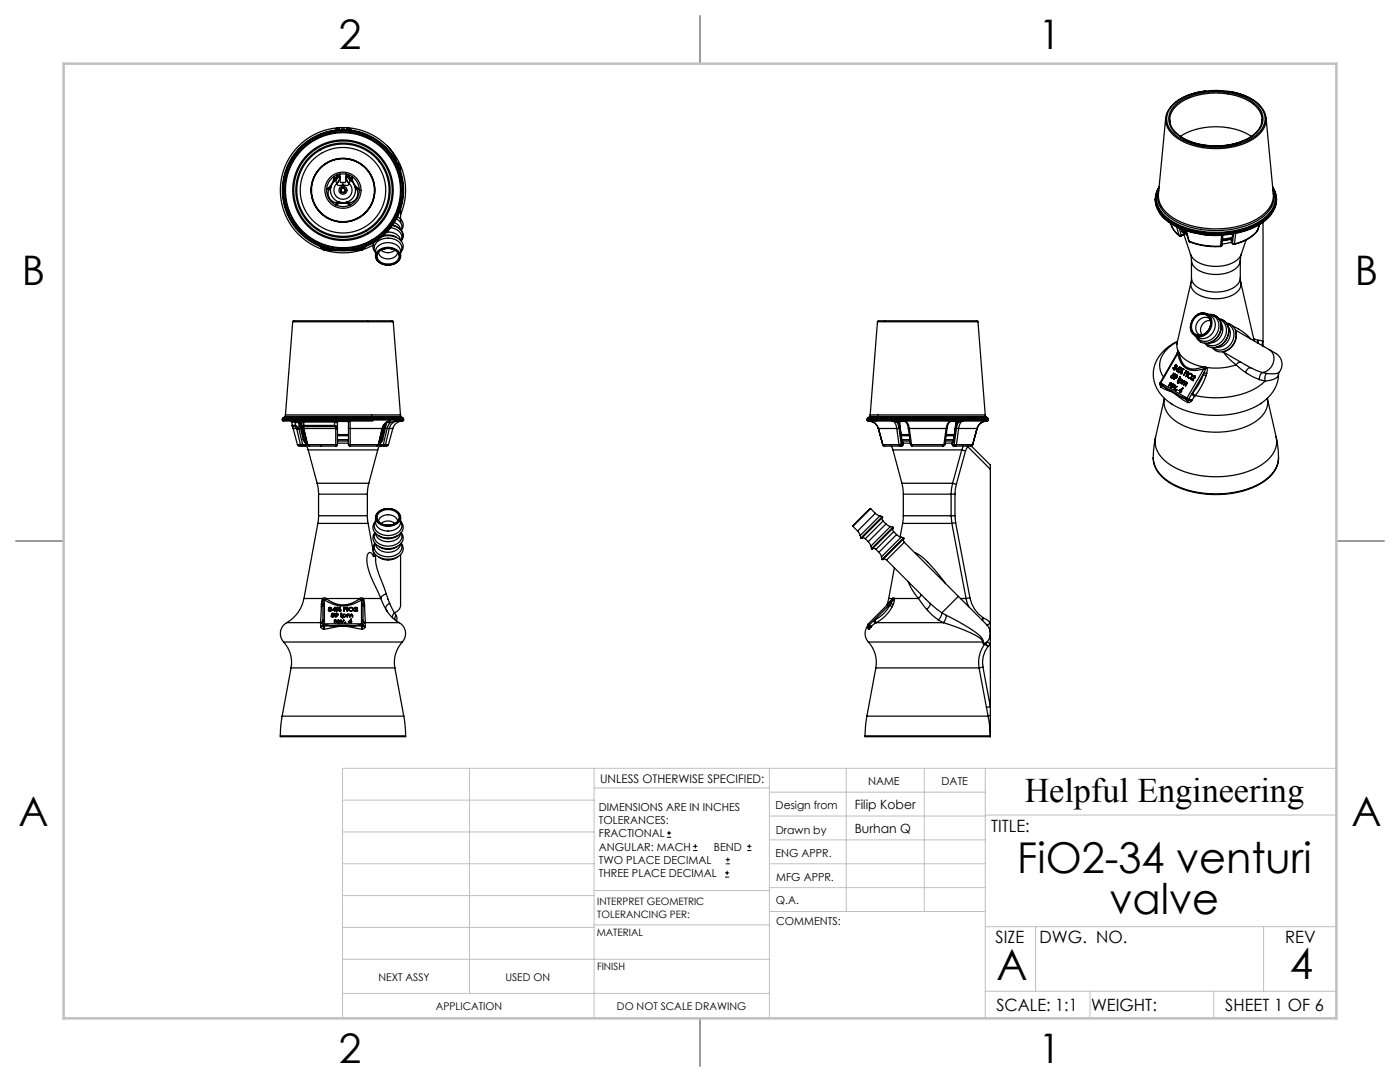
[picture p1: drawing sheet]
<svg xmlns="http://www.w3.org/2000/svg" width="279mm" height="216mm" viewBox="0 0 279 216" stroke-linecap="round" stroke-linejoin="round" font-family="sans-serif">
<g fill="none" stroke="#000" stroke-width=".2">
<path d="M133.1 167.1h.8M133.1 166.2h.8M133.5 165.8v.8M138.3 169.7h.9M138.3 168.9h.9M138.8 168.5v.8M144.7 175h.8M144.7 174.2h.8M144.8 172.4h.9M144.8 171.5h.9M145.1 173.8v.8M145.3 171.1v.8"/>
<path d="M149.1 169.7h.9M149.1 168.9h.9M149.5 168.5v.8"/>
</g>
<g fill="none" stroke="#000" stroke-width=".25">
<path d="M139.7 3.2v9.5M240.4 18.2a11.5 11.5 0 0 0-5.8 2.2M245.3 18.2a10.6 10.6 0 0 1 5.9 2.6M65.6 37.9a1.96 1.96 0 0 0 1.4 2.6M65.8 37.5l-.2 .4M66 37.2l-.2 .3M66 37.3l-.4 .6M66 37.3l-.2 .2M66.6 35.3a2.95 2.95 0 0 1-1.5 2.5l.7-.3M66.7 35.2v.7M66.7 35.9v.3M66.7 35.9l-.2 .5"/>
<path d="M67 35.5l-.3 .7M67 35.5l-.3 .4M67 35.9l.2 .7M67 35.9a2.5 2.5 0 0 0-.4 3.7 2.5 2.5 0 0 0 3.7 0 2.5 2.5 0 0 0-.4-3.7M67.2 36.6h.1M67.2 36.6a1.81 1.81 0 0 0 0 2.6 1.81 1.81 0 0 0 2.5 0 1.81 1.81 0 0 0 0-2.6M67.2 36.6a1.08 1.08 0 0 0 1.2 .3M67.2 35.3l-.2 .6M67.2 34.9v.4M67.2 35.3l-.2 .2M67.5 25.5a12.5 12.5 0 0 0-11.5 11 12.5 12.5 0 0 0 8.5 13.3M67.5 25.5l-.5 .5"/>
<path d="M67.6 25.5h.6M67.6 25.5l-.2 .4M67.6 25.5h-.1M67.6 25.5v.4M67.7 34.8l-.5 .5M67.8 34.8l-.3 .6-.5 .5M67.8 35.3a1.88 1.88 0 0 1-.6 1.3M67.8 35.3l.2 1.1h.4M67.8 35.2a1.87 1.87 0 0 1-.6 1.4M67.8 34.7v.6M68 38.3h.9M68.2 25.5h.4"/>
<path d="M68.2 25.5v.4M68.4 37.5l-.4 .7M68.4 36.4v.5M68.5 37.5l.4 .7M68.6 25.5h.6M68.6 25.5v.4M69 35.3a1.88 1.88 0 0 0 .7 1.3M69 35.3l-.1 1.1h-.5M69 35.2a1.87 1.87 0 0 0 .7 1.4M69 34.7v.5M69 35.2v.1M69.1 34.8l.3 .6 .5 .5"/>
<path d="M69.2 34.8l.5 .5M69.2 25.5h.2M69.2 25.5l.3 .4M69.2 25.5v.4M69.4 25.5a12.5 12.5 0 0 1 7.9 3.6M69.4 25.5l.4 .2 .2 .4M69.7 35.3l.2 .6M69.7 34.9v.4M69.7 35.3l.2 .2M69.7 36.6a1.08 1.08 0 0 1-1.3 .3M69.7 36.6h.1M69.9 35.9l-.2 .7"/>
<path d="M69.9 35.5l.3 .7M69.9 35.5l.3 .4M70 25.9h.1M70.2 35.9v.3M70.2 35.9l.1 .3M70.2 35.2v.7M70.3 35.3a2.95 2.95 0 0 0 1.5 2.5l-.7-.3M70.8 37.1l.3 .4M70.9 37.3l.2 .2M70.9 37.3l.4 .6M71.1 37.5l.2 .4M71.3 37.9a1.96 1.96 0 0 1-1.4 2.6"/>
<path d="M75.7 32.2v.1M77.3 29.1a7 7 0 0 1 1.9 3.3M77.3 29.1a12.5 12.5 0 0 1 2.6 13.8M79.2 32.3v.1a1.74 1.74 0 0 1 .7 1.8M230.6 39.7a5.8 5.8 0 0 0 3.2 4.9 18.6 18.6 0 0 0 18.1-.2 5.6 5.6 0 0 0 2.9-4.7M231.3 38a4.6 4.6 0 0 0 2 5.3 17.5 17.5 0 0 0 14.9 1.9 8.8 8.8 0 0 0 5.8-4.5 4 4 0 0 0 0-2.7M231.3 37.5a4.5 4.5 0 0 0 1.3 5.7 16.3 16.3 0 0 0 12.5 3 12.7 12.7 0 0 0 8.4-3.8 4.3 4.3 0 0 0 .5-4.9M231.3 37.3a4.5 4.5 0 0 0 1.2 6 16.4 16.4 0 0 0 12.6 3.1 12.8 12.8 0 0 0 8.5-4 4.3 4.3 0 0 0 .4-5.1M231.3 37.3l-.1 .2a4.4 4.4 0 0 0-.6 2.2M232.6 23.5l-1.4 15.2a5.1 5.1 0 0 0 2.9 4.8 17.5 17.5 0 0 0 17.5-.3 5 5 0 0 0 2.5-4.5l-1.4-15.2M232.6 23.5a4.4 4.4 0 0 0 2.3 4.1 15.3 15.3 0 0 0 15.4 0 4.5 4.5 0 0 0 2.4-4.1M233.4 23.9l.2 .9"/>
<path d="M233.4 23.9a4.5 4.5 0 0 1 2.6-3.7 14.1 14.1 0 0 1 13.9 .4 4.2 4.2 0 0 1 2 3.3M234.1 20.9a13.4 13.4 0 0 1 11.1-2.7 9.4 9.4 0 0 1 6.8 3.7 3.8 3.8 0 0 1-1.5 5.2 14.7 14.7 0 0 1-15.8-.1 3.8 3.8 0 0 1-.6-6.1zM234.4 21.1a12.9 12.9 0 0 1 10.7-2.6 9 9 0 0 1 6.5 3.5 3.7 3.7 0 0 1-1.4 5 14.2 14.2 0 0 1-14.6 .3 4.2 4.2 0 0 1-2.3-4.3l.6-1.3zM234.6 20.4a4.6 4.6 0 0 0-2 3.1M235.6 27.2a14 14 0 0 1 14.2 0M251.2 20.8l.1 .1a4.4 4.4 0 0 1 1.4 2.6M251.9 23.9a4.5 4.5 0 0 1-2.8 3.7 14.4 14.4 0 0 1-13.5-.3 4.3 4.3 0 0 1-2.2-3.4M251.9 23.9l-.1 .8M254 37.3a4.5 4.5 0 0 1 .8 2.4M254.8 39.7a5.7 5.7 0 0 1-3.3 4.8 18.6 18.6 0 0 1-18.1-.3 5.6 5.6 0 0 1-2.8-4.5M64 49.2l.1 .1M64.1 49.3l.3 .3"/>
<path d="M64.2 49.3l.2 .3M64.3 49.3l.1 .3M64.4 49.6l.2 .3h.7M64.4 49.3v.3M64.4 49.6l.3 .2M64.4 49.6l.3 .3M64.4 49.6h.1M64.7 49.8v.1M64.7 49.5v.3M64.7 49.9h.7M64.7 49.8h1.3M64.7 49.9h.1"/>
<path d="M65.4 49.9h1.3M65.8 49.9l1.5 .1M66 46.8h-.2M66.4 49.9h.1M66.5 49.9h-.5h.6M67 40.5h.5M67.5 40.5l-.5 .4M67.8 40.4l-.8 .1M67.8 40.4l-.3 .1M68 40.4l-.5 .1M69 40.4l.4 .1M69.1 40.4l.3 .1"/>
<path d="M69.1 40.4l.8 .1M69.4 40.5l.6 .4a2.96 2.96 0 0 0-3 0M69.9 40.5h-.5M70.2 49.9h1.3M70.9 49.9h-.5M70.9 49.8h1.2M71.1 49.9l-1.5 .1M72.1 49.9a12.5 12.5 0 0 1-7.2 0M72.1 49.8v.1M72.1 49.5v.3M72.1 49.9h-.6M72.1 49.9h.1"/>
<path d="M72.4 49.6l-.1 .3h-.7M72.4 49.6l-.3 .2M72.4 49.6l-.3 .3M72.4 49.3v.3M72.5 49.6h-.1M72.5 49.5v.1M72.6 49.3l-.2 .3M72.8 49.3l-.3 .3M72.9 49.2l-.1 .1M74.5 48.9l-2.1 .9M74.6 48.3v.1a1.63 1.63 0 0 0 .3 2M74.9 51.1a2.46 2.46 0 0 0 3.4 1.7l.8-.3 .5-.5 .3-.9"/>
<path d="M74.9 51.1a2.46 2.46 0 0 1 3.4-1.6l1.1 .5 .4 .5 .1 .6M74.9 51.1a2.22 2.22 0 0 1 2.5-2.7 2.22 2.22 0 0 1 2.5 2.7M74.9 50.3a1.83 1.83 0 0 1 1.6-2.7 3 3 0 0 1 3.7 1.5v.6l-.3 .6M75.4 50.3a2.8 2.8 0 0 1 4.4 .6 2.02 2.02 0 0 1-2.4 2 2.14 2.14 0 0 1-2.4-1.7zM75.5 50.3a2.7 2.7 0 0 1 4.2 .6 1.72 1.72 0 0 1-1.8 1.9 2.26 2.26 0 0 1-2.8-1.6zM75.5 50.4a2.53 2.53 0 0 1 4.1 .5 1.99 1.99 0 0 1-2.6 1.8 1.66 1.66 0 0 1-1.7-2zM75.5 50.3a2.07 2.07 0 0 0 3.5 .8l.4-.8M75.7 43.6v.1M76.1 49.9a2.15 2.15 0 0 0 2.7 0M76.3 47.2a3.4 3.4 0 0 1 4.1 1.5 1.64 1.64 0 0 1-.5 1.7M76.5 47a3.3 3.3 0 0 1 2.6 .3M77.2 46.3a2.39 2.39 0 0 1 2.7 1.6"/>
<path d="M78 45.4a2.03 2.03 0 0 1 2.1 2.5l-.1 .1M78.3 45a2.08 2.08 0 0 1 1.9 3l-.1 .1M78.3 44.9a2.03 2.03 0 0 1 1.8 2.9l-.1 .2M78.4 44.9l.7 .3M78.7 44.4l.9 .7 .3 .7M79.1 43.7a1.68 1.68 0 0 1 .9 2.2M79.3 43.2a1.76 1.76 0 0 1 .8 2.8M79.9 41.7v2.7M231.4 42.5a12.1 12.1 0 0 0 8.4 4.3 17.3 17.3 0 0 0 12.5-2.6l1.3-1.4M233.6 44.6l.3 .6M233.9 45.2l.5 .9 .9 .9M233.9 45.3l.5 .7 .9 1"/>
<path d="M234.8 45.3l.5 1.7M235.3 47h.1M235.3 47.1h.4M235.4 45.5l.3 1.4M235.7 46.9h.1M235.7 46.9l-.4 .1M235.7 45.7l.2 .4M235.8 46.9l-.1 .2M235.9 46.1l.2 .3M235.9 45.7v.2M236 46l.6 .4M236 46h.1"/>
<path d="M236 46l-.1-.1v.2M236 46l.1 .4M236 46l.2 .1M236.1 46.4l.2 .1M236.1 45.8l.6 .5M236.1 46.9l-.4 .2M236.2 46.7l-.1 .2M236.2 46.7l-.4 .2M236.2 46.1v.1M236.2 46.2l.1 .3M236.2 46.2h.1M236.3 46.7l1.3 4"/>
<path d="M236.3 46.6l-.1 .1M236.3 46.5v.1M236.3 46.4h.1M236.3 46.4v.1M236.3 46.5l-.2 .4M236.3 46.4l.6 .6M236.3 46.3v.2M236.6 46.4l.2 .2M236.7 46l.5 2M236.8 46.1l.5 2M237.2 48l.2 .2M237.2 48l.1 .1"/>
<path d="M237.3 48.1l.1 .1a13.1 13.1 0 0 0 6.2 1M237.3 48.1a14.4 14.4 0 0 0 6.3 1M237.6 50.8l.2 1.2M237.6 50.7a4.1 4.1 0 0 0 3.3 2.3 7.2 7.2 0 0 0 6.3-1.4l.5-.9M237.7 56.3a2.7 2.7 0 0 0 2.3 2.9 7.4 7.4 0 0 0 7-1 1.96 1.96 0 0 0 .6-1.9M237.7 56.3l-2.8 12.1M237.8 55.5l-.1 .8M237.8 52a3.2 3.2 0 0 0 2.9 2.5 7 7 0 0 0 6.2-1.1 1.98 1.98 0 0 0 .6-1.4M237.8 55.5a3.2 3.2 0 0 0 2.9 2.5 7 7 0 0 0 6.2-1.1 1.98 1.98 0 0 0 .6-1.4M237.8 52v3.5M239.7 46.7l2.2 .3h1.9M243.6 49.1v.1"/>
<path d="M243.8 47l-.2 2.1M243.8 48.9l-.2 .3M243.8 48.9l-.2 .2M244 46.9l-.2 .1M244.1 46.9l-.3 2M245.8 48.1v.2M245.8 48.1v.1M245.8 48v.1M245.8 48.2v.1M245.8 48.2l.2 .4M245.8 47.7v.3M245.8 48.3l-1.9 .4"/>
<path d="M245.8 47.9v.1M245.9 47.7l-2 .3M245.9 47.7h-.1M245.9 47.7l-1.9 .2M245.9 47.7l-.1 .2M245.9 47.6v.1M246 48.6l.3 .2M246 47.4l-2 .3M246 48.5v.1M246 48.5l.4 .2M246 46.7l-.1 1M246.2 46.7l-.2 1.8"/>
<path d="M246.6 46.5l-.2 2.2M247.5 52v3.5M247.5 55.5l.1 .8M247.6 56.3l2.7 11.7M247.7 50.8l-.2 1.2M248.7 47.9l-1 2.8M250.9 46.1a8.4 8.4 0 0 1-4.6 2.7l.1-.1M250.9 46a8.4 8.4 0 0 1-4.5 2.7M250.9 46v.1M251 46l-.1 .1M251 46h-.1M251.4 44.8l-.5 1.2"/>
<path d="M252.1 44.3v24.7M253.9 42.3l-.3 .4M58.4 64.2l.2-.2h19.7l.2 .2M58.4 64.2h20.1M58.4 64.2l-1.4 18.6M78.5 64.2l1.4 18.6M175.1 64.2l.2-.2h19.7l.2 .2M175.1 64.2h20.1M175.1 64.2l-1.4 18.6M195.2 64.2l1.4 18.6M231.5 76.5l.1 .1M231.5 76.5l.1 .3"/>
<path d="M231.5 76.7l.2 .5M231.5 76.3l.2 .1M231.5 76.3v.2M231.6 76.7v.1M231.6 76.6v.2M231.6 76.6l.9 .7M231.6 76.8l.1 .4M231.6 76.8l.9 .5M231.7 76.4l-.1 .2M231.7 76.4l5.2 3M231.7 77.2l1.9 .9M232.4 79.5a4.3 4.3 0 0 0 1.9 4.3 15.6 15.6 0 0 0 16.4 .2 4.4 4.4 0 0 0 2.2-4.5l1.8 7.7a4.9 4.9 0 0 1-2.3 5.1 18.2 18.2 0 0 1-15.1 2.1 10 10 0 0 1-6.3-4.4 4.2 4.2 0 0 1-.4-2.8z"/>
<path d="M232.5 77.3l1.1 .6M232.5 77.3l1.1 .8M233.6 76.5v-.2l-.4 .7 .5-.5M233.6 76.5h.2M233.6 76.5h.1M233.6 78.1l1.1 .6M233.6 77.9v.2M233.6 77.9l1.1 .6M233.7 76.8a.27 .27 0 0 0-.1 .4 .27 .27 0 0 0 .5 0h-.3M233.7 76.8l.5 .3 .1-.2M233.7 76.5h.1M233.7 77.2l.1 .2"/>
<path d="M233.7 76.9l.1 .3M233.8 75.3v.1M233.8 77.2l.2 .1M233.8 76.8l.3-.1 .1 .4zM233.8 76.5h-.1M233.8 76.8v.1M233.8 75.3l.3 .1M233.9 76.7l.2-.1 .2 .3M233.9 76.7l-.2 .1M233.9 76.7h.3M234.1 74.8l.2 .2-.1 .3M234.1 74.8l.1-.2 .3 .1-.3-.2-.3 .4h.2"/>
<path d="M234.1 74.8l.1 .1M234.1 74.9v.3M234.1 74.9l.2 .2M234.1 76.7l.2 .2M234.1 74.8l-.1 .1M234.1 75.2l-.3 .1M234.1 75.2h.1M234.2 75.3a.27 .27 0 0 1-.4 .1 .27 .27 0 0 1-.1-.4l.1 .3M234.2 73.6l.1 .2M234.2 75.6l.1 .1M234.3 73.7h.2M234.3 74.5v.1"/>
<path d="M234.3 77.6h.1M234.4 77.5l.5-.4-.6 .5M234.4 77.5l.1-.6-.2 .7M234.4 77.5h.1M234.5 73.3l.1 .3M234.5 73.3h.1M234.5 77.5h.1M234.5 75l-.1 .2 .2 .2M234.5 75a.29 .29 0 0 1 .5 0 .29 .29 0 0 1-.3 .4M234.5 75h.1M234.5 73.2v.1M234.5 73.2h.1"/>
<path d="M234.5 75.2l.1 .2M234.5 75l.1 .3M234.6 73.3l.1 .1M234.6 73.6l-.3 .1M234.6 73.6h.1M234.6 75.3h.2M234.6 73.2l.2 .1M234.6 73.2v.1M234.6 75.4l-.4 .2M234.6 75.4h.1M234.7 73.4v.2a.25 .25 0 0 1-.4 .2 .25 .25 0 0 1-.1-.4l.1 .3M234.7 78.7l2.3 1.6"/>
<path d="M234.7 78.7l1.2 .6M234.7 75.4l-.5 .2M234.7 72.9l-.2 .1a.21 .21 0 0 1 .3-.1 .21 .21 0 0 1 0 .3M234.7 72.9l.1 .2M234.7 72.9l.2 .2M234.7 77.8h.1M234.7 78.5v.2M234.7 78.5l1.2 .8M234.8 73.1l-.3 .1M234.8 73.1v.1M234.8 72.9h-.2M234.8 74.9l.2 .1"/>
<path d="M234.8 74.9l-.3 .1M234.8 74.9l.1 .3M234.8 77.8v.1M234.8 73.2l-.1 .2M234.9 77.8h-.1M234.9 75.2l-.3 .1M234.9 75.2h.1M234.9 73.7l-.1 .1M234.9 74.9h-.2M234.9 68.4l-.1 .4M234.9 68.4v.6l.2 1M235 68.2a5.6 5.6 0 0 0-3.5 5.2l.1 .6 .6 1.3"/>
<path d="M235 68.1a7.6 7.6 0 0 0-4.8 7.2 7.4 7.4 0 0 0 3.6 5.3M235 73.9l-.1 .2 .2-.2M235 73.9h.1M235 70.3l-3.5 6M235 70.6h.1M235 70.6l-3.3 5.8M235 70.3v.3M235 70.3h.1M235 70.6a3.5 3.5 0 0 0 4 3.3l1.2-.3M235.1 70l-.1 .3M235.1 70l-.2 .6M235.1 70l.2 .4"/>
<path d="M235.1 70h.1M235.3 73.4l-.2 .4M235.3 73.4l-.5 .3 .4 .2h-.1M235.3 73.4v.1M235.3 70.4l-.3 .2M235.3 70.4h.1M235.3 70.4a7.2 7.2 0 0 0 4.8 2.8M235.3 70.4a3.3 3.3 0 0 0 2.3 3.2h1.3l1.2-.4M235.3 76.1v.1a.3 .3 0 0 0 .3 .2 .3 .3 0 0 0 .3-.2M235.3 76.1l.2 .3M235.4 76.1h-.1M235.4 73.4l-.1 .1"/>
<path d="M235.5 73.2h.1M235.5 73.2l-.8 .5 .3 .2M235.5 77.9l.3 .2M235.5 73.2l-.4 .6M235.5 75.2l-.5 .9zM235.5 76.3l.2 .1M235.5 73.5v.1a.19 .19 0 0 0 .1 .3 .19 .19 0 0 0 .2-.2M235.5 73.5l.1 .1M235.5 75.7h.2a.31 .31 0 0 1 .3 .1 .31 .31 0 0 1-.1 .4M235.5 75.7v-.1l-.5 .8 .3-.3M235.5 75.7v.1M235.6 73.7v.2"/>
<path d="M235.6 73.6v.2M235.6 73.8h.1M235.6 74.3a.19 .19 0 0 1 .3-.1 .19 .19 0 0 1 0 .3M235.6 74.3a.19 .19 0 0 0 .1 .3 .19 .19 0 0 0 .2-.1M235.6 74.3h.1M235.6 78.1v.2l.1-.2M235.7 74.5v.1M235.7 74.3v.2M235.7 73.8h.1M235.7 74.5h.1M235.7 73.5l.1 .2M235.7 73.5l-.1 .1"/>
<path d="M235.7 73.5l.2 .1M235.8 73.7l-.2 .1M235.8 73.7h.1M235.8 75.8l.2 .1M235.8 75.8v.3M235.8 75.8a.29 .29 0 0 0-.4 .1 .29 .29 0 0 0 .1 .4M235.8 74.5v.1M235.8 75.7l-.2 .1M235.8 73.5h-.1M235.8 73.5h-.3M235.8 73.5l.1 .1M235.8 73.6h.1"/>
<path d="M235.8 74.2l.1 .2M235.8 74.2l-.1 .1M235.8 74.2l.1 .1M235.8 76.1l-.3 .2M235.8 76.1l.1 .1M235.9 74.4l-.2 .1M235.9 74.4v.1M235.9 73.6l-.1 .1M235.9 73.6l.2 .1M235.9 79.3l.9 .3M235.9 79.3l1 .5M235.9 74.2h-.1"/>
<path d="M235.9 74.3h.1M235.9 73.6l.4 .1M235.9 73.6l.3 .1M236 77.7l-.3 .3M236 77.6l-.6 .4M236.1 77.4l-.8 .5 .5 .3v-.1M236.1 77.4v.1M236.1 77.5l-.3 .6M236.1 73.7h.1M236.2 76.1v-.2l-.4 .7 .4-.4 .2-.1M236.2 76.1h.1M236.2 76.1v.1"/>
<path d="M236.3 73.7l-1.2 .6 1-.6M236.3 76l.2 .1M236.3 76l-.1 .1M236.3 76l.1 .1M236.4 76.5h.1M236.4 76.1v.4M236.4 76.1l.1 .1M236.4 76.1h-.1M236.4 76.1h.1M236.5 76.1v.2M236.5 76.3h.4l-.1 .4M236.5 76.3l.1 .1"/>
<path d="M236.6 76.3v.1M236.6 74.4l-.1 .1M236.7 74l.3 .2-.3-.1-.1 .3 .2 .1h-.3l-.2 .4zM236.8 76.6l-.2 .4 .2-.3M236.8 76.6v.1M236.8 76.3l-.3 .1-.2 .4 .1-.3M236.8 76.3v.3M236.8 76.3l.1 .1M236.8 74l-.1 .1M236.8 79.6l.4 .1M236.8 79.6l.1 .2M236.9 76.3h-.1"/>
<path d="M236.9 79.8l.1 .5M236.9 79.4l.3 .2M236.9 79.4l-.1 .2M237 74.5l-.3 .6zM237 74.5h.1M237.1 74.8a.44 .44 0 0 1 .6-.2 .44 .44 0 0 1 .1 .6M237.1 74.8a.44 .44 0 0 0 .1 .7 .44 .44 0 0 0 .6-.3M237.1 74.8h.1M237.1 74.3h.1M237.1 75.2l.2 .3M237.2 74.8l-.1 .3 .1 .3M237.2 79.7l.5 .4"/>
<path d="M237.2 79.7l-.2 .6M237.2 79.7l-.3 .1M237.2 74.4h.1M237.2 79.7l.6 .2M237.2 79.7h.1M237.2 74.3h.1M237.2 79.6l.6 .3M237.2 79.6v.1M237.2 75.4l.4 .1M237.7 74.6l.1 .3v.3M237.7 74.6h-.3l-.2 .2M237.7 74.6l.2 .3"/>
<path d="M237.8 75.2l-.2 .2h-.4M237.8 75.2h.1M237.8 74.6h-.4M237.8 79.9l-.1 .2M237.8 78.6l.6 .5M237.8 78.6l-.6 1M237.8 79.9h.1M238 78.4l.5 .5M238 78.4l-.2 .2M238.1 75.5l-.4 .2 .4 .3-.2-.3M238.1 75.5l.1 .1M238.4 75l-.3 .2a.24 .24 0 0 1 .3-.2 .24 .24 0 0 1 .1 .3"/>
<path d="M238.4 75v.3M238.4 75l.1 .2M238.4 79.1l-.6 .8M238.4 75h-.1M238.4 63.5a1.76 1.76 0 0 1 2.4-.6 1.76 1.76 0 0 1 .7 2.4 1.95 1.95 0 0 1-1.5 1.5 1.95 1.95 0 0 1-2-.7 2.39 2.39 0 0 1 .4-2.6zM238.4 75.3l-.3 .2M238.4 75.3l.1 .1M238.5 75.3l-.7 .5M238.5 63.1a1.85 1.85 0 0 1 2.4-.4 1.85 1.85 0 0 1 .8 2.2 2.2 2.2 0 0 1-1.4 2 2.2 2.2 0 0 1-2.4-.6 2.55 2.55 0 0 1 .6-3.2zM238.5 78.9l-.1 .2M238.6 63.2a1.79 1.79 0 0 1 2.2-.4 1.79 1.79 0 0 1 .8 2.1 2.12 2.12 0 0 1-1.4 1.9 2.12 2.12 0 0 1-2.2-.5 2.46 2.46 0 0 1 .6-3.1zM240.1 73.2l.1 .4"/>
<path d="M240.1 74.8a12.1 12.1 0 0 1-2.1 3.6M240.1 74.8l.6 .2M240.2 73.2h.3l.3 .1M240.2 73.2l.1 .4M240.2 73.2h-.1M240.3 73.6l-3.4 5.8M240.3 73.6h-.1M240.3 74.4l.5 .1M240.3 74.4l-2.5 4.2M240.3 74.4l-.2 .4M240.6 73.5l-.3 .1M240.6 73.5h.1"/>
<path d="M240.6 73.5l-.3 .9M240.7 75l-.9 2-1.3 1.9M240.8 73.3l-.2 .2M240.8 73.3v.1M240.8 73.4l.1 .5-.1 .6M240.8 73.4l-.2 .1M240.8 74.5l-.1 .5M241 62.6a1.95 1.95 0 0 0-2 .1M241 62.6a2.55 2.55 0 0 1 .5 3.2 2.55 2.55 0 0 1-3 1.2 1.95 1.95 0 0 1-1-1.8M241 62.6a2.57 2.57 0 0 1 1.5 2.7 2.57 2.57 0 0 1-2.1 2.2 2.31 2.31 0 0 1-1.9-.5M241.1 62.7a2.31 2.31 0 0 1 2.5 3.2 2.99 2.99 0 0 1-4 2.3l-.7-.6-.3-.5M241.3 62.8a2.21 2.21 0 0 1 1.8 3.3 2.54 2.54 0 0 1-4 1.5l-.3-.4"/>
<path d="M241.5 63.7a1.9 1.9 0 0 0-2.2 .1 1.9 1.9 0 0 0-.6 2.1 1.36 1.36 0 0 0 .9 1M241.6 64a1.82 1.82 0 0 0-1.7 .9 1.82 1.82 0 0 0 0 1.9M242.1 62.9a2.6 2.6 0 0 1 1.1 4.1 3.1 3.1 0 0 1-2 1.4 2.71 2.71 0 0 0 2.4-4.1M243.2 63.6a2.47 2.47 0 0 1 1.7 3.7 2.75 2.75 0 0 1-4.2 1.5l-.3-.3M243.4 63.8a2.54 2.54 0 0 1 .6 4.1 2.33 2.33 0 0 1-3.3 .6M243.6 63.7a2.6 2.6 0 0 1 1.1 4.1 3.1 3.1 0 0 1-2 1.5 2.71 2.71 0 0 0 2.4-4.1M244.1 70.2l4.7 2.7M244.2 70.3l1.1 1.3 1.4 1.2M244.7 64.4a2.47 2.47 0 0 1 1.7 3.8 2.75 2.75 0 0 1-4.2 1.5l-.3-.4M244.9 64.6a2.54 2.54 0 0 1 .6 4.2 2.33 2.33 0 0 1-3.3 .6M246.1 65.1l1.7 1 1.8 1.5M246.6 65.9l6.7 3.9"/>
<path d="M246.6 66a3.4 3.4 0 0 1-2.4 4.2M246.7 72.8a12.8 12.8 0 0 1-5.9 .5M246.7 72.8l1.9 1.5M247.6 72.2l-.5 .2-.4 .4M248.6 74.3l1.4 .9 1.3 .5M248.8 72.9l.8 .5M249.6 73.4l2.3 .9M249.6 73.4a1.12 1.12 0 0 0-1 .9M250.2 67.5l.9 .4M251.1 67.9l-.1 .5M251.1 67.9h.1M251.1 67.9h.5l.5 .2-.2 .5 .2 .4"/>
<path d="M251.1 67.9v.6M251.3 75.7l1.2 .3M251.9 74.3a1.6 1.6 0 0 0-.6 1.4M251.9 74.3l.9 .2M252.1 69v.1M252.5 76a2.79 2.79 0 0 0 2.6-1.1l.1-.2a7 7 0 0 1-3.6 5.8M252.5 76a14.2 14.2 0 0 1-10.6 3.4l-3.4-.5M252.8 74.5a1.59 1.59 0 0 0-.3 1.5M253.3 69.8l.8 .4a2.65 2.65 0 0 1 1.1 4.3v.2M253.3 69.8a2.6 2.6 0 0 1 .8 2.7 2.6 2.6 0 0 1-2.2 1.8M255.3 74.3a3.8 3.8 0 0 1-2.5 .2M56.3 83.8l.2 .2"/>
<path d="M56.3 83.8h24.2M56.3 83.6h24.2M56.3 83.6v.2M56.4 83.5l-.1 .1M56.4 83.5h24M56.6 83.4l-.2 .1M56.6 83.4h23.7M56.8 83.1h23.3M56.8 83.1l-.2 .3M57 82.8l-.2 .3M57 82.8h22.9M58.1 84l.2 .2"/>
<path d="M58.3 84.9l.1 .2M58.3 84.2h.6M58.3 84.9h.6M58.3 84.2v.7M58.4 85.1l.1 .4M58.4 85.1h.6M58.5 85.5h.7M58.5 85.5l.9 3.2M58.8 84l.1 .2M58.9 84.3h.8M58.9 84.9l.2 .1M58.9 84.9l.1 .2"/>
<path d="M58.9 84.3v.6M58.9 84.2l.8-.2v.3M58.9 84.2v.1M59 85.1l.2 .4M59.1 85l.5 .4M59.1 85l-.1 .1M59.2 85.5v.2M59.2 85.7l.8 3M59.4 88.7l.2 .3h.7M59.4 88.7h.6M59.4 84h-2.8M59.4 84h.1"/>
<path d="M59.4 84h15M59.6 85.4l-.4 .1M59.6 85.4l.1 .2M59.7 85.6l-.5 .1M59.7 84.3h.1M59.7 84.3v1.3M59.7 85.6l.7 3M59.7 84.3l.1 .2M59.8 84.5l.7 3.2M59.9 84.2l.1 .1M59.9 84.3l.2-.3-.4 .3M59.9 84.3v.1"/>
<path d="M59.9 84.3h-.2M59.9 84.4l.8 3.3M59.9 84.4l-.1 .1M59.9 84.4l.2 .2M60 88.7l.3 .3M60.3 84l.2 .3M60.3 89h.5M60.4 88.6l-.4 .1M60.4 88.6l.1 .1M60.4 84.1h-.4l.7 2.6M60.5 88.7l-.2 .3M60.5 88.7h.4"/>
<path d="M60.5 84l.1 .2M60.5 84.2h.1M60.5 84.3h.1M60.5 84.3v.7M60.5 85l.1 .5M60.5 85l.1 .1M60.5 85h.1M60.5 87.7l.3 .5M60.6 85.5h.1M60.6 85.5v.1M60.6 85.1v.4M60.6 85.1h6.3"/>
<path d="M60.6 85.6l.1 .1M60.6 85.6l.7 3.1M60.6 84.2h6.2M60.6 84.2v.1M60.6 84.9v.2M60.6 84.9h6.2M60.6 84.9l-.1 .1M60.6 84.3v.6M60.6 85.5h6.4M60.6 85.5l.1 .2M60.7 87.7h.4M60.7 87.7l.2 .3"/>
<path d="M60.7 87.7h-.2M60.7 85.7l.7 3M60.7 86.7l.2 .2M60.7 86.7h.1M60.8 88.2l.2 .3M60.8 88h.3M60.9 88l.2 .3M60.9 88l-.1 .2M60.9 89h-.1M60.9 88.7l-.1 .3M61 87.1l-.4 .3M61 88.6l-.1 .1"/>
<path d="M61 88.6h.2M61 88.5v.1M61.1 88.9l.4 .9M61.1 88.3l-.1 .2M61.1 88.3l.1 .2M61.1 88.4h.1M61.2 88.5h-.2M61.2 88.6l-.1 .3-.3 .1M61.2 88.4v.2M61.3 88.7l.4 .3M61.3 88.7h.1M61.4 88.7h5.6"/>
<path d="M61.4 88.7l.3 .3M61.5 89.8h13.9M61.5 89.8l1.8 6.6M61.7 89h5.3M63.3 96.4l.3 2.2M63.3 96.4h10.3M63.6 98.6h9.7M63.6 98.6v4.3M66.7 84l.1 .2M66.8 84.9l.1 .2M66.8 84.3h.5M66.8 84.9l.2 .1"/>
<path d="M66.8 84.3v.6M66.8 84.2l.8-.2-.3 .3M66.8 84.2v.1M66.9 85.1l.1 .4M67 85l.3 .4M67 85l-.1 .1M67 85.5v.2M67 88.7v.3M67 85.7v3M67.3 85.4l-.3 .1M67.3 85.4v.2l-.3 .1M67.3 86.9h2.2"/>
<path d="M67.3 88.6l-.3 .1M67.3 88.6v.3l-.3 .1M67.3 86.7h2.2M67.3 87.7h2.2M67.3 88h2.2M67.3 88.4h2.2M67.3 84.3v4.3M67.4 84.1h2.1M69.4 84l.1 .3M69.5 85.4l.4 .1M69.5 84.3v1.1M69.5 88.6l.4 .1"/>
<path d="M69.5 88.6l.1 .3 .2 .1M69.5 85.4v3.2M69.7 84l-.2 .3M69.8 84h.1M69.9 84v1.5M69.9 85.5h6.3M69.9 85.5v3.2M69.9 88.7h5.6M69.9 88.7l-.1 .3M73.3 98.6v4.3M73.6 96.4l-.3 2.2M75.2 89h-5.4"/>
<path d="M75.4 89.8l-1.8 6.6M75.5 88.7l-.3 .3M75.6 88.7l-.4 .3M75.6 88.7h-.1M75.6 88.4h.2M75.7 88.6l.1 .3 .3 .1M75.7 88.6h.2M75.7 88.5h.2M75.7 88.4v.2M75.8 88h.3M75.8 88.3l-.1 .2M75.8 88.3l.1 .2"/>
<path d="M75.8 87.7h.4M75.8 88.9l-.4 .9M75.9 88.6l.1 .1M75.9 88.5v.1M75.9 87.1l.4 .3M76 88.7l.1 .3M76 88.7h.4M76 89h.1M76 88l-.2 .3M76 88l.1 .2M76.1 86.7h.1M76.1 88.2l-.2 .3"/>
<path d="M76.1 89h.5M76.2 86.7l-.2 .2M76.2 87.7l-.2 .3M76.2 87.7h.2M76.2 85.5l-.7 3.2M76.3 85.5h-.1M76.3 85.5l-.7 3.2M76.4 87.7l-.3 .5M76.4 88.7l.2 .3M76.5 88.6l-.1 .1M76.5 88.6l.4 .1M76.8 84.6l-.6 2.1"/>
<path d="M76.9 88.7l-.3 .3M76.9 88.7h.6M77.1 84.3h.1M77.1 84.5l-.1-.1-.8 3.3M77.1 84.5l-.7 3.2M77.2 84.3l-.1 .2M77.2 84.3h.7M77.3 85.4l.4 .1M77.3 85.4l-.8 3.2M77.5 88.7l-.2 .3h-.7M77.7 84a1.85 1.85 0 0 0-1.4 1.5M77.7 85.5h.7"/>
<path d="M77.7 85.5l-.8 3.2M77.8 84l.1 .3M77.9 84.3l-.6 1.1M78 84h-.3a1.83 1.83 0 0 0-1.5 1.5M78.4 85.5l-.9 3.2M79.1 84a1.82 1.82 0 0 0-1.4 1.5M79.2 84l-1.3 .3M79.2 84h-.1M79.4 84h.9M79.4 84h-.3M79.4 84h-.2M79.9 82.8l.2 .3"/>
<path d="M80.1 83.1l.2 .3M80.3 84a2 2 0 0 0-1.9 1.5M80.3 83.4l.1 .1M80.4 83.5l.1 .1M80.5 83.8l-.2 .2M80.5 83.6v.2M173 83.8l.2 .2M173 83.8h24.2M173 83.6h24.2M173 83.6v.2M173.1 83.5l-.1 .1M173.1 83.5h24"/>
<path d="M173.3 83.4l-.2 .1M173.3 83.4h23.7M173.5 83.1h23.3M173.5 83.1l-.2 .3M173.7 82.8l-.2 .3M173.7 82.8h22.9M173.7 84a2.08 2.08 0 0 1 1.6 1.5M173.7 84h-.4a2.02 2.02 0 0 1 2 1.5M175.3 85.5l.9 3.2M175.3 85.5h3.7M175.3 85.5h.1M176.2 88.7l.3 .3h3.1"/>
<path d="M176.2 88.7h3.2M176.2 88.7h.1M177.9 89l.3 .8M178.1 84h.1M178.1 84l1 .3M178.2 84l.4 .4 .4 1.1M178.2 89.8h13.7M178.2 89.8l1.8 6.6M179 85.5l.4 3.2M179.1 84.3l.3 1.1M179.1 84.3h.4M179.3 84l-.2 .3"/>
<path d="M179.4 88.7l.2 .3M179.4 85.4l-.4 .1M179.4 85.4l.5 3.2M179.5 84.3v.2M179.5 84.5l.4 3.2M179.5 84.3l.3-.3-.3 .3M179.5 84.3v.1M179.5 84.3h.1M179.5 84.4l.5 3.3M179.5 84.4v.1M179.6 84.1h1.1M179.8 86.7h1.6"/>
<path d="M179.9 88.6v.1M179.9 88.6l-.5 .1M179.9 86.9h1.6M179.9 88.7l-.3 .3M179.9 88.7h.3M179.9 87.7l.2 .5M180 87.7h1.6M180 87.7l.1 .4M180 87.7h-.1M180 96.4l.3 2.2M180 96.4h10.1M180 88h1.6"/>
<path d="M180.1 88.2l.1 .3M180.1 88.1l.1 .3M180.1 88.1v.1M180.2 88.7l-.2 .3h-.4M180.2 88.6v.1M180.2 88.6h.1M180.2 88.5v.1M180.2 88.4h1.5M180.3 88.5h-.1M180.3 88.6l-.3 .4M180.3 88.4v.2M180.3 98.6h9.5"/>
<path d="M180.3 98.6v4.3M180.5 84h.1M180.6 84l.6 .6 .3 .9M180.6 84l.4 .5 .3 1M181.3 85.5h.2M181.3 85.5l.4 3.2M181.5 85.5h7.3M181.5 85.5l.4 3.2M181.7 88.7l.3 .3M181.7 88.7h.2M181.9 88.7h6.5M181.9 88.7l.1 .3"/>
<path d="M182 89h.1M182.1 89h6.1M188.3 89h-.1M188.4 88.7l-.1 .3M188.6 88.7l-.3 .3M188.6 88.7h-.2M188.7 88h1.5M188.7 87.7h1.6M188.8 85.5l-.4 3.2M188.8 86.9h1.6M188.9 86.7h1.6M189 85.5h-.2"/>
<path d="M189 85.5l-.4 3.2M189.6 84.1h1.1M189.7 84a1.98 1.98 0 0 0-.7 1.5M189.7 84.1h-.1M189.8 84h-.1a1.22 1.22 0 0 0-.8 1l-.1 .5M189.8 98.6h.8M189.8 98.6v4.3M190 88.6l.3 .4M190 88.5h.1M190 88.6h.1M190 88.4v.2M190.1 88.6v.1"/>
<path d="M190.1 88.5v.1M190.1 96.4l-.3 2.2M190.1 96.4l.8 .2M190.1 88.7l.2 .3h.4M190.1 88.7h.3M190.2 88.1l-.2 .3h-1.4M190.2 88.1v.1M190.2 88.2l-.1 .3M190.3 87.7l-.1 .4M190.3 87.7h.1M190.4 87.7l-.2 .5M190.4 88.7l.3 .3"/>
<path d="M190.4 88.6v.1M190.4 88.6l.5 .1M190.5 84l.3 .3zM190.6 98.6v4.3M190.8 84.4l-.5 3.3M190.8 84.4v.1M190.8 84.3v.1M190.8 84.3h.1M190.8 84.5l-.4 3.2M190.8 84.3h.4M190.8 84.3v.2M190.9 96.6l-.3 2"/>
<path d="M190.9 85.4l.4 .1M190.9 85.4l-.5 3.2M190.9 88.7h3.2M190.9 88.7l-.2 .3M191 84l.2 .3M191.2 84.3l-.3 1.1M191.3 85.5h3.7M191.3 85.5l-.4 3.2M191.9 89.8l.8 .2M191.9 89.8l-1.8 6.6M192.1 84l-.5 .6-.3 .9M192.2 84h-.1"/>
<path d="M192.2 84l-1 .3M192.3 89l-.4 .8M192.7 90l-1.8 6.6M193 89l.1 .1M193.1 89.1l-.4 .9M193.1 89.1l4.5 4.5M193.1 89l.1 .1M193.2 89.1h-.1M193.3 89l-.1 .1M193.8 89h-3.1M193.8 89l3.8 3.8v.8M193.9 89h-.1"/>
<path d="M194.1 88.7h.1M194.1 88.7l-.3 .3M194.1 88.7l-.2 .3M195 85.5h.1M195 85.5l-.9 3.2M195.7 84.5l-.7 1M195.7 84.5l-.5 .5-.2 .5M196.6 84l-.9 .5M196.6 82.8l.2 .3M196.8 83.1l.2 .3M196.9 84l-.6 .1-.6 .4M197 83.4l.1 .1"/>
<path d="M197.1 83.5l.1 .1M197.2 83.8l-.2 .2h-23.7M197.2 83.6v.2M197.6 93.6v53.4M230.2 91.3a5.8 5.8 0 0 0 3.2 5 19.3 19.3 0 0 0 18.3 .1 5.9 5.9 0 0 0 3.5-5.1M230.2 91.3a5.8 5.8 0 0 0 3.2 4.9 19.3 19.3 0 0 0 18.3 .1 6.1 6.1 0 0 0 3.5-5M230.6 87.2l-.3 1.6-.1 2.5M233.6 80.5l.2 .1M237.7 80.1l-.3 .2h-.4M251.6 80.5a18.2 18.2 0 0 1-17.8 .1M251.7 80.5h-.1M254.7 87.2l.3 1.4 .2 2.7"/>
<path d="M3.2 107.9h9.5M60.7 119.4a7 7 0 0 1-3.5 4.8M60.7 119.4h3.7M63.4 104.4h10.1M63.4 104.4l-2.7 15M63.6 102.9l-.2 1.5M63.6 102.9h9.7M64.4 119.5l-.3 1.1M64.4 119.5l.1 .1M64.4 119.4l.1 .2M64.4 119.4v.1M64.5 119.6l-.1 .8"/>
<path d="M64.5 119.6l.2 .1M64.5 119.6h.1M64.7 119.7h.1M64.7 119.7v4.8M64.8 119.7a6.3 6.3 0 0 0 7.3 0M65 119.4l-.3-.1-.3 .1M65 119.4l-.3 .3M65 119.4h.1M65 119.4l-.2 .3M65 119.4a5.1 5.1 0 0 0 6.8 0M65 119.4h6.8M71.8 119.4l.3 .3"/>
<path d="M71.9 119.4l.3-.1 .3 .1M71.9 119.4l.2 .3M71.9 119.4h-.1M72.1 119.7v4.8M72.1 119.7h.1M72.4 119.6l-.3 .1M72.4 119.6h.1M72.4 119.6v.8M72.5 119.4h3.5M72.5 119.4l-.1 .2M72.5 119.4v.1M72.5 119.5l.2 1.1"/>
<path d="M72.5 119.5l-.1 .1M73.3 102.9l.2 1.5M73.5 104.4l1.2 6.6M74.6 111l-.4-.5-.3-.3a1.09 1.09 0 0 0-.7 1.3 16.4 16.4 0 0 0 2.3 6.8l.5 1.1M74.8 106.3a1.87 1.87 0 0 0 1.2 2.9 3.3 3.3 0 0 0 4.4-1.6 1.64 1.64 0 0 0-.3-1.3M74.8 108.4a1.87 1.87 0 0 0 1.2 3 3.3 3.3 0 0 0 4.4-1.7 1.64 1.64 0 0 0-.3-1.3M74.9 106.3a1.78 1.78 0 0 0 1.4 2.5 3 3 0 0 0 3.9-1.5l-.2-1M74.9 108.4a1.78 1.78 0 0 0 1.4 2.5 3 3 0 0 0 3.9-1.5l-.2-1M74.9 111h-.4M74.9 104a1.76 1.76 0 0 0 .7 2.9 3.6 3.6 0 0 0 4.8-1.1 1.64 1.64 0 0 0-.5-1.8M74.9 103.3a2.46 2.46 0 0 0 3.4 1.6l1.1-.5 .4-.5 .1-.6M74.9 103.3a2.22 2.22 0 0 0 2.5 2.7 2.22 2.22 0 0 0 2.5-2.7"/>
<path d="M74.9 104.1a1.76 1.76 0 0 0 1.4 2.6 3 3 0 0 0 3.9-1.5v-.7l-.3-.4M74.9 110.7v.9M75 106.4a2.71 2.71 0 0 0 4.1 1.3l.5-.5 .3-.8M75 108.5a2.71 2.71 0 0 0 4.1 1.3l.5-.5 .3-.8M75 111.6a11.9 11.9 0 0 0 1.3 4.8l.8 2.1M75 111.5v.1M75.4 102.3a2.8 2.8 0 0 1 4.4 .6 2.02 2.02 0 0 1-2.4 2 2.14 2.14 0 0 1-2.4-1.7zM75.5 102.3a2.7 2.7 0 0 1 4.2 .6 1.72 1.72 0 0 1-1.8 1.9 2.26 2.26 0 0 1-2.8-1.6zM75.5 102.5a2.56 2.56 0 0 1 4.1 .5 1.82 1.82 0 0 1-2.2 1.8 1.82 1.82 0 0 1-2.1-1.8zM75.5 106.9a3.2 3.2 0 0 0 3.9 0M75.5 109a3.2 3.2 0 0 0 3.9 0M75.5 111.1a3.2 3.2 0 0 0 3.9 0"/>
<path d="M75.5 104a2.09 2.09 0 0 1 3.6-.6l.3 .6M76 119.4l1 2.2M76.1 104.5a2.15 2.15 0 0 1 2.7 0M77.1 118.5a1.21 1.21 0 0 0-1.1 .9M77.1 118.5l.7 1.9M77.4 101.5a2.28 2.28 0 0 0-2.5 1.8M77.4 101.5a2.28 2.28 0 0 1 2.5 1.8M79.9 110.7v10.3l-.3 .6-.9 .7M170.2 105l1 1M171.2 106l.5 .9M171.7 106.9l.1 .5M171.8 107.4h.2"/>
<path d="M172 107.4l.3-.1 .4 .2M172.7 107.5l.6 .6M173.3 108.1l.5 .9M173.8 101.5l-1.3 1.1-2.3 2.4M173.8 101.5l-3.6 3.5M173.8 101.5l.9 .9M173.8 109l.1 .5M173.9 109.5h.2M174.1 109.5h.4l.3 .1M174.7 102.4l.9 .5M174.7 102.4l-3.5 3.6M174.8 109.6l.6 .6"/>
<path d="M175.4 110.2l.5 .9M175.6 102.9l-3.9 4M175.6 102.9l.5 .2M175.9 111.1l.1 .5M176 111.6l.2 .1M176.1 103.1v.1M176.1 103.1l-4.3 4.3M176.1 103.2v.4l.1 .4M176.1 103.2l-4.1 4.2M176.2 111.7l.4-.1 .3 .1M176.2 104l-3.5 3.5M176.2 104l.6 .5"/>
<path d="M176.8 104.5l.9 .6M176.8 104.5l-3.5 3.6M176.9 111.7l8.7 8.7M177.4 119.4l-.4 1.3M177.4 119.4h.7M177.7 105.1l-3.9 3.9M177.7 105.1l.5 .1M178.1 119.7l-4.8 4.8M178.1 119.4l-.1 .3M178.1 119.4l-1.1 1.3M178.2 119.4l.1-.1 .2 .1M178.2 119.4l-.1 .3"/>
<path d="M178.2 119.4h-.1M178.2 105.2l.1 .1M178.2 105.2l-4.3 4.3M178.3 105.3l-.1 .4 .1 .4M178.3 105.3l-4.2 4.2M178.3 119.6l-.5 .8M178.3 119.6l-.2 .1M178.3 119.6h.1M178.3 106.1l-3.5 3.5M178.3 106.1l.6 .6M178.5 119.4h4.8M178.5 119.4l-.2 .2"/>
<path d="M178.5 119.4v.1M178.5 119.5l-.2 1.1M178.5 119.5l-.2 .1M178.5 113.3l-1.1 6.1M178.9 106.7l.9 .5M178.9 106.7l-3.5 3.5M179.8 107.2l-3.9 3.9M179.8 107.2l.5 .1M180.1 104.4h9.9M180.1 104.4l-.5 2.7M180.3 102.9l-.2 1.5M180.3 102.9h9.5"/>
<path d="M180.3 107.3l.1 .2M180.3 107.3l-4.3 4.3M180.4 107.5l-.1 .4 .2 .3M180.4 107.5l-4.2 4.2M180.5 108.2l-3.6 3.5M180.5 108.2l10.8 10.8M181.3 116.1l.8 1.6 1.2 1.7M182.5 110.3a7.9 7.9 0 0 1 3.4 2.7l2.8 3.4M183.3 119.4l1.6 2.2M183.8 118.6l-.5 .8M189.8 102.9h.8M189.8 102.9l.2 1.5"/>
<path d="M190 104.4l2.8 15M190.6 102.9l.1 1.4M190.7 104.3l-.7 .1M190.7 104.3l2.9 15M191.3 119l5.7 5.8M191.3 119l-3.3 3.3M191.7 119.4h1.1M192.8 119.4l.5 1.7M193.6 119.3l-.8 .1M193.6 119.3a6.2 6.2 0 0 0 2.6 4M266.7 107.9h9.5M56.6 128.1a6 6 0 0 1 1.5 5.2"/>
<path d="M56.6 128.1h23.7M57.2 124.2a2.5 2.5 0 0 0-.6 3.9M57.2 124.2h6.8M58.1 133.3h20.7M58.1 133.3l-1.8 9.6M64 124.2v.2M64 124.4v.6M64 125h.1M64 125l.1 .2M64.1 125.2l.6 .4M64.1 121.1l-.1 3.1M64.1 120.6v.5"/>
<path d="M64.4 123.9l-.1 .3-.3 .2M64.4 123.7l-.1 .4-.3 .1M64.4 120.8l-.3 .3M64.4 120.4l-.3 .2M64.4 120.4v4.3M64.4 124.7l-.4 .3M64.4 124.7l.1 .1M64.5 124.8l.2 .1M64.5 124.8l.2 .8M64.5 124.8l-.4 .4M64.7 124.9v.7M64.7 124.6v.3"/>
<path d="M64.7 124.5v.1M64.7 124.6l-.3 .1M64.7 124.5l-.7 .5M64.7 124.6l1.3 .3M64.7 124.5h7.4M65.6 121.7l.1 .1M65.6 121.7v.2h.3M65.6 121.7v.2M65.7 121.8l.2 .1M65.7 121.8v.1M65.9 121.9h.1M65.9 121.2l.2 .1-.1 .2"/>
<path d="M65.9 121.2l-.3 .2 .3-.1M65.9 121.2v.1M65.9 121.3l.2 .1M66 121.5l.1 .1M66 121.6h.1M66 121.5v.1M66 124.9h-1.3M66 124.9l1.7 .1M66.1 121.4l-.3 .2 .3 .1M66.1 121.4v.1M66.1 121.7h.1M66.1 121.7l-.2 .2"/>
<path d="M66.1 121.7v.2M66.1 121.6a.23 .23 0 0 1 0 .3 .23 .23 0 0 1-.2 0M66.1 121.7l.1 .1M66.1 121.6v.1M66.2 122.9l.2 .1M66.2 122.9l-.1 .1 .3 .1M66.2 122.9v.2M66.3 122.4h.4l-.3 .1-.1 .1M66.3 122.4l-.1 .3M66.3 122.5l-.1 .2M66.3 122.5h.1M66.3 122.4v.1"/>
<path d="M66.3 122.6v.1M66.4 123v.1M66.4 122.7h-.2M66.4 122.7l.2 .2M66.4 122.6a.25 .25 0 0 1 .3 .3 .25 .25 0 0 1-.3 .2M66.4 122.6h-.1M66.4 122.6v.1M66.5 121.7h.3M66.5 121.7l-.1 .1M66.6 122.8l.1 .1M66.6 122.9l-.2 .1M66.6 122.9v.1"/>
<path d="M66.7 123.9h.1M66.8 121.4l-.3 .3M66.8 121.2l.1 .7-.1-.5M66.8 121.2h.1M66.8 121.2l-.5 .6h.5M66.8 121.3v.1M66.8 121.3h.1M66.9 121.7h.1l-.1 .1M66.9 122.6v.1M66.9 122.6l.3 .1M67 123.7v.1M67 123.7l-.2 .1"/>
<path d="M67 123.8l-.1 .1-.2 .4v-.5l.1 .2M67.1 121.4h.1M67.1 121.4l.2 .1M67.1 121.4v.1M67.2 122.4l-.3 .2M67.2 122.4l.2 .2M67.2 122.4a.23 .23 0 0 0-.3 .2 .23 .23 0 0 0 .3 .2M67.2 122.4a.24 .24 0 0 1 .3 .1 .24 .24 0 0 1-.1 .3l-.4 .3 .3-.3M67.2 122.4h.1M67.2 122.7v.1M67.2 123.8v.3l.3 .2M67.2 124v.1"/>
<path d="M67.2 123.8v.4M67.2 124h.6M67.2 124h.1M67.3 122.8h-.1M67.3 122.8v.1M67.3 121.3l.1 .1M67.3 121.3l-.2 .1M67.3 121.5h.1M67.3 121.2a.17 .17 0 0 0-.2 .2 .17 .17 0 0 0 .2 .1M67.3 121.2h.1M67.3 121.2v.1M67.4 121.2h.2"/>
<path d="M67.4 121.2v.1M67.4 122.6l-.1 .3M67.4 122.6l-.2 .1M67.4 122.6l.1 .1M67.4 121.4h.1M67.4 121.4l-.1 .1M67.4 121.4v.1M67.5 121.3v.1l-.2 .1M67.5 121.3v.1M67.5 124.2v.1M67.5 123.7l.3 .2M67.5 123.7l-.3 .1"/>
<path d="M67.5 123.7v.1M67.5 123.8l-.3 .2M67.5 123.8l.3 .2M67.6 121.2v.1M67.7 124.8v.2M67.7 124.8h1.5M67.7 124.8l-1.7 .1M67.7 125l-3 .6M67.7 125h1.5M67.7 121.8l.1 .1M67.7 121.8v.1M67.7 121.8h-.1"/>
<path d="M67.8 124.1l-.3 .2M67.8 124.1l-.3 .1M67.8 124.1v.1M67.8 121.3h-.3M67.8 121.3v.1M67.8 123.9l.1 .1h-.7l.3 .2M67.8 124h.1M67.8 123.9v.1M67.8 121.3h.1M67.8 121.7l.2 .1M67.8 121.7l-.1 .1M67.8 121.9h.1"/>
<path d="M67.8 121.6a.17 .17 0 0 0-.2 .2 .17 .17 0 0 0 .2 .1M67.8 121.6a.18 .18 0 0 1 .3 .2 .18 .18 0 0 1-.3 .1M67.8 121.6v.1M67.9 121.2h-.3M67.9 121.2l-.8 .8 .7-.7M67.9 121.2v.1M68 121.8h.1M68 121.8l-.2 .1M68 121.8v.1M68 122.4l.1 .7zM68 122.5h.1M68.1 123.9h.1"/>
<path d="M68.1 123.8l.2 .3M68.1 123.8l.2 .5M68.1 123.8v.1M68.1 123.9l.2 .4M68.3 124.3h.1M68.3 124.1v.2M68.3 122.6l.1 .7zM68.3 122.7h.1M68.4 123l.3 .1M68.6 123.8l-.3 .3M68.6 123.8l-.3 .5M68.6 123.8v.1"/>
<path d="M68.6 123.9h.1M68.6 121.2h.5l-.4 .1v.6zM68.6 121.4h.1M68.7 121.5h.4l-.4 .1M68.7 122.6l.3 .2M68.7 122.6a.22 .22 0 0 0-.3 .2 .22 .22 0 0 0 .3 .2M68.7 122.6h.2a.27 .27 0 0 1 .2 .3 .27 .27 0 0 1-.4 .2M68.7 122.6l-.3 .1M68.7 122.6h.1M68.7 123v.1M68.9 124.2v.1M69 122.8l.1 .1"/>
<path d="M69 122.8l-.3 .2M69 122.8v.2M69.2 125l3 .6M69.2 124.8v.2M69.2 124.8l1.7 .1M69.2 121.4l.1 .5zM69.2 121.5h.1M69.3 121.2v.1M69.3 122.7h.1M69.5 122.6l-.1 .1M69.5 122.6v.1M69.6 121.6l.1 .2 .3 .1"/>
<path d="M69.6 121.6v.2M69.6 121.5l-.1 .2M69.6 122.6l.3 .1M69.6 122.6h-.1M69.6 122.6h.1M69.7 124h.3M69.7 124.1h-.1M69.7 124v.1M69.9 122.7v.1l-.1-.1M70 121.2a.39 .39 0 0 0-.5 .4 .39 .39 0 0 0 .5 .3M70 121.2a.39 .39 0 0 1 .6 .4 .39 .39 0 0 1-.6 .3M70 121.2v.1"/>
<path d="M70 121.3h.3l.2 .3M70 121.3l-.3 .1-.1 .2M70 121.9h.1M70.1 123.5v.8l-.1-.6M70.1 123.5l-.6 .6h.5M70.1 123.7l-.4 .3M70.1 123.7h.1M70.1 123.5v.2M70.1 124h.1l-.1 .1M70.1 122.6l.2 .1 .1 .4-.2-.5-.3 .1v.4l-.2-.4h-.3l-.1 .4v-.5l.1 .2M70.1 122.6l-.2 .1M70.1 122.6h.1"/>
<path d="M70.3 122.8l.1 .2M70.5 121.5l.1 .1M70.5 121.6l-.1 .2-.4 .1M70.5 121.6v.2M70.9 124.9l-1.7 .1M70.9 124.9h1.3M70.9 121.9h.1M70.9 121.8v.1M71 121.3l.3 .1M71 121.2l.3 .1v.2l-.4 .3M71 121.2l-.3 .2 .3-.1M71 121.2v.1"/>
<path d="M71.1 121.6l-.4 .3h.7l-.5-.1M71.1 121.6v.1M71.3 121.4v.1M71.3 121.4l-.2 .2M72.1 124.6l.1 .3M72.1 124.5v.1M72.1 124.6l.3 .1M72.1 124.5l.3 .2M72.1 124.6l-1.2 .3M72.2 124.9v.7M72.4 124.8l-.2 .1M72.4 124.8l-.2 .8"/>
<path d="M72.4 124.8l.4 .4M72.4 124.7l.5 .3M72.4 124.7v.1M72.4 124.7h.1M72.4 123.9l.2 .3 .3 .2M72.4 123.7l.2 .4 .3 .1M72.4 120.8l.4 .3M72.4 120.4l.3 .2M72.4 120.4v4.3M72.7 120.6l.1 .5M72.8 121.1l.1 3.1M72.8 125.2l-.6 .4"/>
<path d="M72.9 125l-.1 .2M72.9 125h.1M72.9 124.4v.6M72.9 124.2h6.8M72.9 124.2v.2M77 121.6l.2 .2M77.2 121.8a7 7 0 0 0 2.5 2.4M77.2 121.8l.1 .2M77.8 120.4l.9 1.9M77.8 120.4a.99 .99 0 0 0-.8 1.2M78.7 122.3l-.3 .5-.1 .5M78.7 122.3l.4 .5"/>
<path d="M78.8 133.3l1.8 9.6M79.1 122.8l.1 .4-.1 .7M79.1 122.8l-.3 .4v.4M79.7 124.2a2.5 2.5 0 0 1 .6 3.9M80.3 128.1a6 6 0 0 0-1.5 5.2M173.1 125a2.5 2.5 0 0 0 .2 3.1M173.1 125h.1M173.1 125l.1 .4 .2 .2M173.2 124.8l-.1 .2M173.2 124.8v.1M173.2 124.9l-.1 .1M173.2 124.9h.1"/>
<path d="M173.2 124.6l.3 .1M173.2 124.6l.1 .3M173.3 124.9l.1 .7M173.3 124.5l.2 .2M173.3 124.5l-.1 .1M173.3 128.1a6 6 0 0 1 1.5 5.2M173.3 128.1h22.8M173.4 124.8l.4 .4M173.4 124.8v.8M173.4 124.8l-.1 .1M173.5 124.7l.4 .3M173.5 124.7l-.1 .1"/>
<path d="M173.5 124.7h.1M173.8 125.2l-.4 .4M173.9 125l-.1 .2M174.3 123.9l.3 .5M174.3 123.9l-.8 .8M174.6 123.7l.3 .5M174.6 123.7l-.3 .2M174.6 124.4l-.7 .6M174.8 133.3h20.6M174.8 133.3l-1.8 9.6M174.9 124.2h13.4M174.9 124.2l-.3 .2"/>
<path d="M177 120.7h.1M177.6 120.8a7.1 7.1 0 0 1-3 2.9M177.6 120.8l.5 .3M177.8 120.4l.5 .2M177.8 120.4l-.2 .4M177.8 120.4l-3.5 3.5M178.1 121.1a7.6 7.6 0 0 1-3.2 3.1M178.3 120.6l-.2 .5M184.9 121.6l1.2 1.2 1.1 .9M185.6 120.4l2.4 1.9M185.6 120.4a1.51 1.51 0 0 1-.7 1.2M187.2 123.7l1.1 .5"/>
<path d="M188 122.3a1.99 1.99 0 0 1-.8 1.4M188 122.3l.9 .5M188.3 124.2a22.4 22.4 0 0 1 7.6 3.4l.2 .5M188.9 122.8l3.5 1.9a9.5 9.5 0 0 1 3.8 3.1l.1 .2M188.9 122.8l-.2 .8-.4 .6M195.4 133.3l1.5 7.9M196.1 128.1l.1 .4h.3M196.2 133.1l-.8 .2M196.2 133.1l1.4 7.9-.7 .2M196.2 123.3l-.2 .4M196.2 123.3h.1M196.3 128l.1 .3 .3 .1"/>
<path d="M196.3 128l-.2 .1M196.3 123.3l.7 .4 .6 .6-.6 .5M196.3 123.3l-.2 .5M196.5 128.5a6 6 0 0 0-1.1 4.8M196.5 128.5l.7 .5M196.7 128.4l.5 .6M196.7 128.4l-.2 .1M197 124.8l.4 .6 .2 .7M197 128l.6 .6-.4 .4M197 128l-.3 .4M197.2 129a5.2 5.2 0 0 0-1 4.1M197.2 129h.1"/>
<path d="M197.6 126.1v.6M197.6 126.7l-.2 .7-.4 .6M197.6 126.7v.1M197.6 126v.1M55.9 146.8v.2h25v-.2M55.9 146.8h25M56.3 142.9l-.4 3.9M56.3 142.9h24.3M80.6 142.9l.3 3.9M172.6 146.8v.2h25M172.6 146.8h25M173 142.9l-.4 3.9"/>
<path d="M173 142.9h24.2M196.9 141.2l.3 1.7M197.2 142.9l.4 3.9M197.6 146.8h.1M197.6 147h.1M197.6 142.8l-.4 .1M139.7 203.2v9.5"/>
<circle cx="68.4" cy="38" r="11.5"/>
<circle cx="68.4" cy="38" r="10"/>
<circle cx="68.4" cy="38" r="9.4"/>
<circle cx="68.4" cy="38" r="3.6"/>
<circle cx="68.4" cy="38" r="12"/>
<circle cx="68.4" cy="38" r="6.4"/>
<circle cx="68.4" cy="38" r="6.3"/>
<circle cx="68.4" cy="38" r="3.3"/>
<circle cx="68.4" cy="38" r="9.2"/>
<circle cx="68.4" cy="38" r="11.9"/>
<circle cx="68.4" cy="38" r="12.1"/>
<circle cx="68.4" cy="38" r="11.6"/>
<circle cx="68.4" cy="38" r="9.8"/>
<circle cx="68.4" cy="38" r=".81"/>
<circle cx="68.4" cy="38" r=".51"/>
<circle cx="68.4" cy="38" r="8.5"/>
</g>
<g fill="none" stroke="#c0c0c0" stroke-width=".2">
<path d="M68.4 159.7h50.2M93.7 153.3v44.9M118.6 153.3v49.9M118.6 157.2h34.9M153.5 153.3v49.9M153.5 158.1h43.1M168.9 153.3v28.6M184.5 153.3v28.6M196.6 153.3v49.9M266.7 153.3h-198.3v49.9M68.4 178.7h50.2M68.4 172.4h50.2"/>
<path d="M68.4 166h50.2M118.6 177.7h35.1M153.5 167.6h43.1M153.5 162.8h43.1M153.5 172.4h43.1M153.5 177.1h43.1M196.6 162.6h70.1M68.4 198.2h85.1M68.4 185.1h50.2M68.4 191.4h50.2M118.6 191.4h34.9M118.6 184.6h35.1"/>
<path d="M153.7 181.9h42.9M196.6 197.8h70.1M196.6 184.9h70.1M206.7 184.9v12.9M217.5 197.8v5.4M242.2 197.8v5.4M252.2 184.9v12.9"/>
</g>
<path d="M139.7 3.2v9.5M3.2 107.9h9.5M266.7 107.9h9.5M139.7 203.2v9.5" fill="none" stroke="#c0c0c0" stroke-width=".25"/>
<path d="M12.7 12.7h254v190.5h-254z" fill="none" stroke="#c0c0c0" stroke-width=".5"/>
<g font-size="8.5">
<text x="203" y="174.2">FiO2-34 venturi</text>
<text x="221.4" y="182.3">valve</text>
<text x="198.9" y="195.5">A</text>
<text x="257.4" y="195.4">4</text>
</g>
<g font-size="8.1">
<text x="67.6" y="9.7">2</text>
<text x="207.3" y="9.7">1</text>
<text x="4.4" y="57">B</text>
<text x="270.4" y="57">B</text>
<text x="3.7" y="164.9">A</text>
<text x="269.7" y="164.9">A</text>
<text x="67.6" y="212.2">2</text>
<text x="207.3" y="212.2">1</text>
</g>
<text font-size="6.9" x="204.5" y="160.1">Helpful Engineering</text>
<g font-size="3.4">
<text x="197.8" y="166">TITLE:</text>
<text x="198.7" y="188.1">SIZE</text>
<text x="207.5" y="188.1">DWG. NO.</text>
<text x="256.5" y="188.2">REV</text>
<text x="198.8" y="201.7">SCALE: 1:1</text>
<text x="217.7" y="201.8">WEIGHT:</text>
<text x="244.5" y="201.7">SHEET 1 OF 6</text>
</g>
<g font-size="2.5">
<text x="170.6" y="161.4">Filip Kober</text>
<text x="170.6" y="166.2">Burhan Q</text>
</g>
<text font-size="2.4" x="119.8" y="156.2">UNLESS OTHERWISE SPECIFIED:</text>
<g font-size="2.2">
<text x="119.5" y="161.8">DIMENSIONS ARE IN INCHES</text>
<text x="154.8" y="161.4">Design from</text>
<text x="173.2" y="156.6">NAME</text>
<text x="187.9" y="156.7">DATE</text>
<text x="119.5" y="164.4">TOLERANCES:</text>
<text x="119.5" y="167.1">FRACTIONAL</text>
<text x="154.9" y="166.3">Drawn by</text>
<text x="119.5" y="169.7">ANGULAR: MACH</text>
<text x="119.5" y="172.4">TWO PLACE DECIMAL</text>
<text x="142.5" y="169.7">BEND</text>
<text x="154.8" y="171">ENG APPR.</text>
<text x="119.5" y="175">THREE PLACE DECIMAL</text>
<text x="154.9" y="175.7">MFG APPR.</text>
<text x="154.9" y="180.4">Q.A.</text>
<text x="154.9" y="184.6">COMMENTS:</text>
</g>
<g font-size="2.1">
<text x="75.5" y="195.7">NEXT ASSY</text>
<text x="100.9" y="195.7">USED ON</text>
<text x="86.9" y="201.5">APPLICATION</text>
<text x="123.1" y="201.6">DO NOT SCALE DRAWING</text>
</g>
<g font-size="2">
<text x="119.2" y="180.6">INTERPRET GEOMETRIC</text>
<text x="119.2" y="183.1">TOLERANCING PER:</text>
<text x="119.1" y="186.7">MATERIAL</text>
<text x="119.1" y="193.5">FINISH</text>
</g>
</svg>
